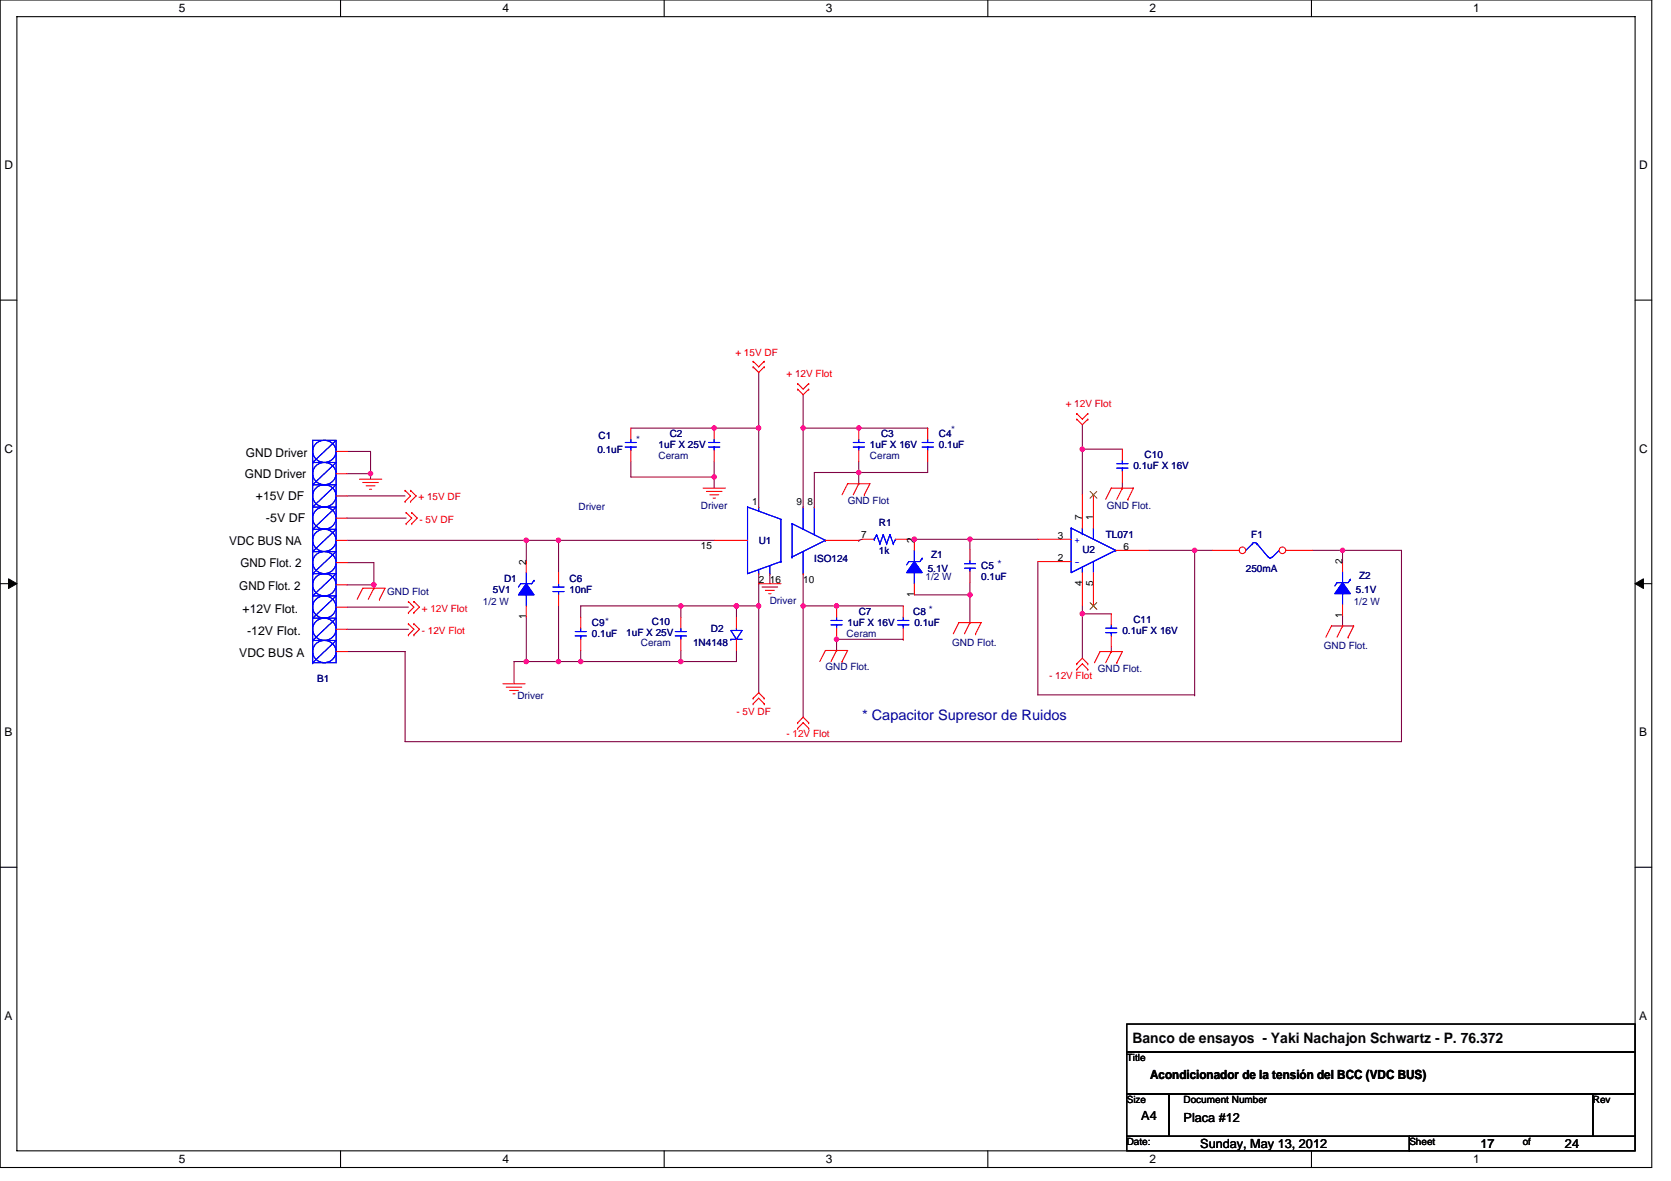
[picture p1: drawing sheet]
<svg xmlns="http://www.w3.org/2000/svg" width="297mm" height="210mm" viewBox="0 0 297 210" stroke-linecap="round" stroke-linejoin="round" font-family="sans-serif">
<path d="M0 0h293.6v207.6h-293.6zM3 3h287.7v201.6h-287.7z" fill="none" stroke="#000" stroke-width=".19"/>
<g fill="#fff">
<path d="M31.8 .3h1.2v2.4h-1.2z"/>
<path d="M31.8 204.9h1.2v2.4h-1.2z"/>
</g>
<path d="M60.5 0v3M60.5 204.6v3" fill="none" stroke="#000" stroke-width=".19"/>
<g fill="#fff">
<path d="M89.3 .3h1.2v2.4h-1.2z"/>
<path d="M89.3 204.9h1.2v2.4h-1.2z"/>
</g>
<path d="M118.1 0v3M118.1 204.6v3" fill="none" stroke="#000" stroke-width=".19"/>
<g fill="#fff">
<path d="M146.8 .3h1.2v2.4h-1.2z"/>
<path d="M146.8 204.9h1.2v2.4h-1.2z"/>
</g>
<path d="M175.6 0v3M175.6 204.6v3" fill="none" stroke="#000" stroke-width=".19"/>
<g fill="#fff">
<path d="M204.4 .3h1.1v2.4h-1.1z"/>
<path d="M204.4 204.9h1.1v2.4h-1.1z"/>
</g>
<path d="M233.1 0v3M233.1 204.6v3" fill="none" stroke="#000" stroke-width=".19"/>
<g fill="#fff">
<path d="M261.9 .3h1.2v2.4h-1.2z"/>
<path d="M261.9 204.9h1.2v2.4h-1.2z"/>
<path d="M.8 28.2h1.5v2.3h-1.5z"/>
<path d="M291.4 28.2h1.5v2.3h-1.5z"/>
<path d="M.8 78.5h1.5v2.4h-1.5z"/>
<path d="M291.4 78.5h1.5v2.4h-1.5z"/>
</g>
<path d="M0 53.4h3M290.7 53.4h2.9" fill="none" stroke="#000" stroke-width=".19"/>
<g fill="#fff">
<path d="M.8 129h1.4v2.3h-1.4z"/>
<path d="M291.4 129h1.4v2.3h-1.4z"/>
</g>
<path d="M0 103.8h3M290.7 103.8h2.9" fill="none" stroke="#000" stroke-width=".19"/>
<path d="M1.5 102.9l1.5 .9-1.5 .8zM290.7 103.8l1.4-.9v1.7z" fill="#000" stroke="#000" stroke-width=".18"/>
<g fill="#fff">
<path d="M.7 179.4h1.5v2.4h-1.5z"/>
<path d="M291.4 179.4h1.4v2.4h-1.4z"/>
</g>
<path d="M0 154.2h3M290.7 154.2h2.9M200.3 194.5h7.5v7.5h-7.5zM200.3 182.1h90.4v4.9h-90.4zM200.3 187h90.4v7.5h-90.4zM207.8 194.5h75.3v7.5h-75.3zM283.1 194.5h7.6v7.5h-7.6zM200.3 202h50.2v2.6h-50.2zM250.5 202h40.2v2.6h-40.2z" fill="none" stroke="#000" stroke-width=".19"/>
<g fill="none" stroke="#800040" stroke-width=".19">
<path d="M112.1 76.1h14.9M127 76.1h7.9M127 76.1h.1M134.9 76.1h.1M134.9 76.1v14M134.9 66.2v9.9M142.8 70.2v5.9M142.8 76.1v14M142.8 76.1h22.1M152.7 76.1h.1M164.9 76.1h.1M192.4 79.9v8.1"/>
<path d="M192.4 79.9h7.1M192.4 79.9h.1M192.4 75.5v4.4M61.7 92.1h10.5M61.7 88.2h10.3M61.7 80.3h4.2v3.9M61.7 84.2h4.2M61.7 96.1h37.6M65.9 84.2v1M65.9 84.2h.1M93.6 96.1h.1M93.6 96.1v3.7"/>
<path d="M99.3 96.1h27.7M99.3 96.1v5.7M99.3 96.1h.1M112.1 82v2.8h14.9M127 84.8h.1M127 84.8v2M127 82v2.8M152.7 82v2M152.7 84h-7.9v6.1M152.7 96.1h.1M152.7 84h.1M152.7 84v2"/>
<path d="M153.2 95.9l-.5 .2M161.2 95.9h11.2M162.5 95.9h.1M164.9 82v2h-12.2M172.4 95.9v1.8M172.4 95.9h.1M172.4 95.9h12.1M184.5 99.8v23.7h27.9M199.5 85.8v1M204.3 97.9h8.1M212.4 97.9h3.1M212.4 97.9v25.6"/>
<path d="M233.3 97.9h5.4M238.7 97.9h10.4v34h-177.1v-16.1h-10.3M238.7 97.9h.1M238.7 97.9v1.7M61.7 111.9h10.9M61.7 107.9h10.9M61.7 104h4.8M61.7 100h4.8v4M66.5 104h.2M66.5 104v.6M66.5 104h.1M93.6 117.6h-2.2v4"/>
<path d="M93.6 109.7v7.9M93.6 117.6h27.4M99.3 117.6h.1M99.3 107.7v9.9M103.2 117.6h.1M103.2 115.7v1.9M121 115.7v1.9M121 107.7h.1M121 107.7v2M121 117.6h.1M130.9 115.7v1.9h-9.9M130.9 107.7v2"/>
<path d="M130.9 107.7h.1M134.9 107.7h-31.7v2M134.9 102v5.7M134.9 107.7h.1M134.9 107.7v15.5M136.8 102v1.8M142.8 107.7h.1M142.8 107.7v19.8M142.8 102v5.7M142.8 107.7h5.9M148.7 107.7h11.9M148.7 107.7h.1"/>
<path d="M160.6 113.7h-11.9v2M160.6 113.7h.1M162.5 105.8h9.9M172.4 105.8v4.9M172.4 105.8h.1M172.4 103.6v2.2M192.4 109.1v7.9M192.4 109.1h.1M192.4 109.1h5.1M192.4 107.7v1.4M197.5 115.1v.7M238.7 109.5v1.8"/>
<path d="M212.4 123.5h.1"/>
</g>
<g fill="#f0f" stroke="#f0f" stroke-width=".19">
<circle cx="127" cy="84.8" r=".38"/>
<circle cx="162.5" cy="95.9" r=".38"/>
<circle cx="172.4" cy="95.9" r=".38"/>
<circle cx="212.4" cy="97.9" r=".39"/>
<circle cx="238.7" cy="97.9" r=".38"/>
<circle cx="93.5" cy="117.6" r=".38"/>
<circle cx="99.3" cy="117.6" r=".38"/>
<circle cx="134.9" cy="76.1" r=".38"/>
<circle cx="142.8" cy="107.7" r=".38"/>
<circle cx="192.4" cy="109.1" r=".38"/>
<circle cx="172.4" cy="105.7" r=".38"/>
<circle cx="103.2" cy="117.6" r=".38"/>
<circle cx="152.7" cy="76.1" r=".38"/>
<circle cx="130.9" cy="107.7" r=".39"/>
<circle cx="134.9" cy="107.7" r=".38"/>
<circle cx="65.9" cy="84.2" r=".39"/>
<circle cx="121" cy="107.7" r=".39"/>
<circle cx="152.7" cy="84" r=".38"/>
<circle cx="142.8" cy="76.1" r=".38"/>
<circle cx="66.5" cy="104" r=".39"/>
<circle cx="127" cy="76.1" r=".38"/>
<circle cx="121" cy="117.6" r=".39"/>
<circle cx="192.4" cy="79.9" r=".38"/>
<circle cx="148.7" cy="113.7" r=".38"/>
<circle cx="93.5" cy="96.1" r=".39"/>
<circle cx="148.7" cy="107.7" r=".38"/>
<circle cx="99.3" cy="96.1" r=".39"/>
</g>
<g fill="none" stroke="#f00" stroke-width=".19">
<path d="M127 76.1v2M133.9 65.2h.1M133.9 64.2h.1M133.9 65.2l1 1 .9-1M133.9 64.2l1 1 .9-1M135.8 65.2h.1M135.8 64.2h.1M141.8 69.2h.1M141.8 68.2h.1M141.8 69.2l1 1 1-1M141.8 68.2l1 1 1-1M143.8 69.2h.1"/>
<path d="M143.8 68.2h.1M152.7 76.1v2M164.9 76.1v2M191.4 74.5h.1M191.4 73.5h.1M191.4 74.5l1 1 1-1M191.4 73.5l1 1 1-1M193.4 74.5h.1M193.4 73.5h.1M63.9 85.2h4M64.5 85.8h2.8M65.1 86.4h1.6"/>
<path d="M65.7 87h.4M72 89.2h.1M72 87.2h.1M72 87.2l1 1-1 1M72.2 93.1h.1M72.2 91.1h.1M72.2 91.1l1 1-1 1M73 89.2h.1M73 87.2h.1M73 87.2l1 1-1 1M73.2 93.1h.1M73.2 91.1h.1"/>
<path d="M73.2 91.1l1 1-1 1M125 86.8h3.9M125.6 87.4h2.8M126.2 88h1.6M126.8 88.6h.4M127 96.1h5.9M127 80.1v1.9M134.9 90.1h.1M142.8 90.1h.1M144.8 90.1h.1M146.7 96.1h6M149.7 88l1-2h3.9l-1 2"/>
<path d="M152.7 86h.1M152.7 86l-1 2M152.7 80.1v1.9M153.6 88h.1M164.9 80.1v1.9M184.5 95.9h5.9M184.5 99.8h5.9M192.4 88v5.9M194.4 88v5.9M196.6 88.8l.9-2h4l-1 2M198.3 97.9h6M199.5 86.8h.1"/>
<path d="M199.5 86.8l-1 2M200.5 88.8h.1M63.5 106.6l1-2h3.9l-.9 2M66.5 104.6h.1M66.5 104.6l-1 2M67.5 106.6h.1M72.6 108.9h.1M72.6 107h.1M72.6 112.9h.1M72.6 110.9h.1M72.6 107l1 .9-1 1M72.6 110.9l1 1-1 1"/>
<path d="M73.6 108.9h.1M73.6 107h.1M73.6 112.9h.1M73.6 110.9h.1M73.6 107l1 .9-1 1M73.6 110.9l1 1-1 1M99.3 101.8v2M99.3 105.8v1.9M103.2 109.7v2M103.2 113.7v2M134.9 103.8h3.9M134.9 102h.1"/>
<path d="M135.5 104.4h2.7M136.1 105h1.5M136.6 105.6h.5M136.8 102h.1M142.8 102h.1M145.7 117.6l1-1.9h4l-1 1.9M148.7 115.7h.1M148.7 115.7l-1 1.9M149.7 117.6h.1M169.5 112.7l1-2h3.9l-1 2M172.4 110.7h.1M172.4 110.7l-1 2"/>
<path d="M173.4 112.7h.1M191.4 118h.1M191.4 119h.1M191.4 118l1-1 1 1M191.4 119l1-1 1 1M192.4 101.8v5.9M193.4 118h.1M193.4 119h.1M194.4 101.8v5.9M194.6 117.8l1-2h3.9l-1 2M197.5 115.8h.1M197.5 115.8l-.9 2"/>
<path d="M198.5 117.8h.1M235.7 113.3l1-2h3.9l-1 2M238.7 111.3h.1M238.7 111.3l-1 2M239.6 113.3h.1M89.4 121.6h3.9M90 122.2h2.7M90.6 122.8h1.6M91.2 123.4h.4M133.9 124.1h.1M133.9 125.1h.1M133.9 124.1l1-.9 .9 .9"/>
<path d="M133.9 125.1l1-1 .9 1M135.8 124.1h.1M135.8 125.1h.1M141.8 128.5h.1M141.8 129.5h.1M141.8 128.5l1-1 1 1M141.8 129.5l1-1 1 1M143.8 128.5h.1M143.8 129.5h.1"/>
</g>
<g fill="none" stroke="#00f" stroke-width=".19">
<path d="M126 79.5h1.9M126 78.7h1.9M127 78.1v.6M127 79.5h.1M127 79.5v.6M151.7 79.5h1.9M151.7 78.7h1.9M152.7 78.1v.6M152.7 79.5h.1M152.7 79.5v.6M163.9 79.5h2M163.9 78.7h2"/>
<path d="M164.9 78.1v.6M164.9 79.5h.1M164.9 79.5v.6M132.9 90.1v11.9l5.9-2.2M132.9 90.1l5.9 2.2v7.5M132.9 90.1h.1M134.9 90.1v.8M138.8 99.8h.1M140.8 99h.1M142.8 90.1v4M142.8 98.1v3.9M144.8 90.1v5"/>
<path d="M146.7 96.1l-5.9-3v5.9M146.7 96.1h.1M146.7 96.1l-5.9 2.9M190.4 93.9v7.9l7.9-3.9M190.4 93.9h.1M190.4 93.9l7.9 4M192.4 94.9h.1M192.4 93.9v1M194.4 99.8v2M194.4 93.9v2M198.3 97.9h.1M222.6 96.6l.4-.1 .4 .1"/>
<path d="M222.6 96.7h.1M222.6 96.7l-1.1 1.2M223.4 96.7h.1M223.4 96.7l2 2.3M225.4 99l.4 .2 .3-.2M227.4 97.9h.1M227.4 97.9l-1.2 1.1M98.3 105.2h2M98.3 104.4h2M99.3 103.8v.6M99.3 105.2h.1M99.3 105.2v.6"/>
<path d="M102.3 113.1h1.9M102.3 112.3h1.9M103.2 111.7v.6M103.2 113.1h.1M103.2 113.1v.6M134.9 101.2v.8M136.8 102h.1M136.8 100.6v1.4M192.4 100.8v1"/>
</g>
<path d="M193.8 87.4l1.2 1.2M195 87.4l-1.2 1.2M193.8 107.1l1.2 1.3M195 107.1l-1.2 1.3" fill="none" stroke="#804000" stroke-width=".18"/>
<circle cx="220.9" cy="97.8" r=".58" fill="#fff" stroke="#f00" stroke-width=".19"/>
<path d="M215.5 97.9h4.8" fill="none" stroke="#f00" stroke-width=".19"/>
<circle cx="228" cy="97.8" r=".58" fill="#fff" stroke="#f00" stroke-width=".19"/>
<g fill="none" stroke="#f00" stroke-width=".19">
<path d="M112.1 76.1v2M199.5 79.9v2M59.8 96.1h1.9M59.8 92.1h1.9M59.8 88.2h1.9M59.8 84.2h1.9M59.8 80.3h1.9M93.6 99.8v2M112.1 80.1v1.9M153.2 95.9h2M159.2 95.9h2M162.5 95.9v2"/>
<path d="M172.4 97.7v1.9M199.5 83.8v2M228.6 97.9h4.7M238.7 99.6v2M59.8 115.8h1.9M59.8 111.9h1.9M59.8 107.9h1.9M59.8 104h1.9M59.8 100h1.9M93.6 107.7v2M121 109.7v2M121 113.7v2"/>
<path d="M130.9 109.7v2M130.9 113.7v2M148.7 107.7v2M148.7 111.7v2M160.6 107.7v2M160.6 111.7v2M162.5 103.8v2M172.4 101.6v2M197.5 109.1v2M197.5 113.1v2M238.7 107.5v2"/>
</g>
<g fill="none" stroke="#00f" stroke-width=".19">
<path d="M55.6 78.3h4.2v19.8h-4.2zM56.2 78.9a2.01 2.01 0 0 1 3 .1 2.01 2.01 0 0 1-.5 2.9 2 2 0 0 1-2.6-.4 2 2 0 0 1 .1-2.6zM59.8 78.3l-4.2 3.9M111.1 79.5h2M111.1 78.7h2M112.1 78.1v.6M112.1 79.5h.1M112.1 79.5v.6M55.6 98.1h4.2v19.7h-4.2zM55.6 94.1h4.2l-4.2 4M55.6 90.1h4.2l-4.2 4M55.6 86.2h4.2l-4.2 3.9"/>
<path d="M55.6 82.2h4.2l-4.2 4M55.6 98.1h.1M55.6 94.1h.1M55.6 90.1h.1M55.6 86.2h.1M55.6 82.2h.1M56.2 94.7a2.01 2.01 0 0 1 3 .1 2.01 2.01 0 0 1-.5 3 2.01 2.01 0 0 1-2.6-.5 2.01 2.01 0 0 1 .1-2.6zM56.2 90.7a2.01 2.01 0 0 1 3 .1 2.01 2.01 0 0 1-.5 3 2.01 2.01 0 0 1-2.6-.4 2.01 2.01 0 0 1 .1-2.7zM56.2 86.8a2.01 2.01 0 0 1 3 .1 2.01 2.01 0 0 1-.5 3 2.01 2.01 0 0 1-2.6-.5 2.01 2.01 0 0 1 .1-2.6zM56.2 82.8a2.01 2.01 0 0 1 3 .1 2.01 2.01 0 0 1-.5 3 2.01 2.01 0 0 1-2.6-.4 2.01 2.01 0 0 1 .1-2.7zM56.2 98.6a2.01 2.01 0 0 1 3 .1 2.01 2.01 0 0 1-.5 3 2 2 0 0 1-2.6-.4 2 2 0 0 1 .1-2.7zM59.8 98.1l-4.2 3.9"/>
<path d="M155.2 95.9h.2M155.4 95.9h.1M155.8 95.1h.1M155.8 95.1l-.4 .8M155.8 95.1l.6 1.6M156.4 96.7h.1M157 95.1h.1M157 95.1l-.6 1.6M157 95.1l.6 1.6M157.6 96.7h.1M158.2 95.1h.1M158.2 95.1l-.6 1.6"/>
<path d="M158.2 95.1l.6 1.6M158.8 96.7h.1M159.2 95.9h.1M159.2 95.9l-.4 .8M162.5 97.9v1.9M163.9 99.3l-.4 .5h-1.9l-.4 .6M163.9 99.3h.1M172.4 99.6v.6M198.5 83.2h2M198.5 82.4h2M199.5 81.9v.5M199.5 83.2h.1"/>
<path d="M199.5 83.2v.6M55.6 113.9h4.2l-4.2 3.9M55.6 109.9h4.2l-4.2 4M55.6 106h4.2l-4.2 3.9M55.6 102h4.2l-4.2 4M55.6 117.8h.1M55.6 113.9h.1M55.6 109.9h.1M55.6 106h.1M55.6 102h.1M56.2 114.4a2.01 2.01 0 0 1 3 .2 2.01 2.01 0 0 1-.5 2.9 2.01 2.01 0 0 1-2.6-.4 2.01 2.01 0 0 1 .1-2.7zM56.2 110.5a2.01 2.01 0 0 1 3 .1 2.01 2.01 0 0 1-.5 3 2.01 2.01 0 0 1-2.6-.4 2.01 2.01 0 0 1 .1-2.7z"/>
<path d="M56.2 106.5a2.01 2.01 0 0 1 3 .1 2.01 2.01 0 0 1-.5 3 2.01 2.01 0 0 1-2.6-.4 2.01 2.01 0 0 1 .1-2.7zM56.2 102.6a2.01 2.01 0 0 1 3 .1 2.01 2.01 0 0 1-.5 3 2.01 2.01 0 0 1-2.6-.5 2.01 2.01 0 0 1 .1-2.6zM93.6 105.8v1.9M93.6 101.8v2M94.9 103.2l-.4 .6h-1.9l-.4 .6M94.9 103.2h.1M120 113.1h2M120 112.3h2M121 111.7v.6M121 113.1h.1M121 113.1v.6M129.9 112.1h2l-1 1.6z"/>
<path d="M129.9 113.7h.1M129.9 113.7h2M130.9 111.7v.4M147.7 111.1h2M147.7 110.3h2M148.7 109.7v.6M148.7 111.1h.1M148.7 111.1v.6M159.6 111.1h2M159.6 110.3h2M160.6 109.7v.6M160.6 111.1h.1"/>
<path d="M160.6 111.1v.6M162.5 101.8v2M171.4 101h2M171.4 100.2h2M172.4 101h.1M172.4 101v.6M196.6 112.5h1.9M196.6 111.7h1.9M197.5 111.1v.6M197.5 112.5h.1M197.5 112.5v.6M238.7 105.6v1.9"/>
<path d="M238.7 101.6v2M240 103l-.4 .6h-1.9l-.4 .6M240 103h.1"/>
</g>
<g fill="#00f" stroke="#00f" stroke-width=".19">
<path d="M238.7 103.6l1.3 2h-2.7z" fill-rule="evenodd"/>
<path d="M238.7 103.6l1.3 2h-2.7z" fill-rule="evenodd"/>
<path d="M162.5 99.8l1.4 2h-2.7z" fill-rule="evenodd"/>
<path d="M162.5 99.8l1.4 2h-2.7z" fill-rule="evenodd"/>
<path d="M93.6 103.8l1.3 2h-2.7z" fill-rule="evenodd"/>
<path d="M93.6 103.8l1.3 2h-2.7z" fill-rule="evenodd"/>
</g>
<g fill="#f0f" stroke="#f0f" stroke-width=".19">
<circle cx="127" cy="84.8" r=".38"/>
<circle cx="162.5" cy="95.9" r=".38"/>
<circle cx="172.4" cy="95.9" r=".38"/>
<circle cx="212.4" cy="97.9" r=".39"/>
<circle cx="238.7" cy="97.9" r=".38"/>
<circle cx="93.5" cy="117.6" r=".38"/>
<circle cx="99.3" cy="117.6" r=".38"/>
<circle cx="134.9" cy="76.1" r=".38"/>
<circle cx="142.8" cy="107.7" r=".38"/>
<circle cx="192.4" cy="109.1" r=".38"/>
<circle cx="172.4" cy="105.7" r=".38"/>
<circle cx="103.2" cy="117.6" r=".38"/>
<circle cx="152.7" cy="76.1" r=".38"/>
<circle cx="130.9" cy="107.7" r=".39"/>
<circle cx="134.9" cy="107.7" r=".38"/>
<circle cx="65.9" cy="84.2" r=".39"/>
<circle cx="121" cy="107.7" r=".39"/>
<circle cx="152.7" cy="84" r=".38"/>
<circle cx="142.8" cy="76.1" r=".38"/>
<circle cx="66.5" cy="104" r=".39"/>
<circle cx="127" cy="76.1" r=".38"/>
<circle cx="121" cy="117.6" r=".39"/>
<circle cx="192.4" cy="79.9" r=".38"/>
<circle cx="148.7" cy="113.7" r=".38"/>
<circle cx="93.5" cy="96.1" r=".39"/>
<circle cx="148.7" cy="107.7" r=".38"/>
<circle cx="99.3" cy="96.1" r=".39"/>
</g>
<text font-size="2.6" fill="#0000a0" x="153.2" y="128">* Capacitor Supresor de Ruidos</text>
<text font-size="2.6" x="201.3" y="185.5">Banco de ensayos - Yaki Nachajon Schwartz - P. 76.372</text>
<g font-size="2.2">
<text x="43.7" y="81.2">GND Driver</text>
<text x="43.5" y="85">GND Driver</text>
<text x="45.5" y="88.9">+15V DF</text>
<text x="47.3" y="92.9">-5V DF</text>
<text x="40.8" y="96.8">VDC BUS NA</text>
<text x="42.7" y="100.8">GND Flot. 2</text>
<text x="42.5" y="104.9">GND Flot. 2</text>
<text x="43.1" y="108.9">+12V Flot.</text>
<text x="43.9" y="112.9">-12V Flot.</text>
<text x="42.5" y="116.8">VDC BUS A</text>
<text x="204.4" y="191.9">Acondicionador de la tensión del BCC (VDC BUS)</text>
<text x="202.9" y="199.1">A4</text>
<text x="210.4" y="199.5">Placa #12</text>
<text x="213.4" y="204.1">Sunday, May 13, 2012</text>
<text x="263.2" y="204.1">17</text>
<text x="278.2" y="204.1">24</text>
</g>
<g font-size="2.1">
<text x="31.8" y="2.2">5</text>
<text x="89.3" y="2.2">4</text>
<text x="146.8" y="2.2">3</text>
<text x="204.4" y="2.2">2</text>
<text x="261.9" y="2.2">1</text>
<text x=".8" y="30.1">D</text>
<text x="291.4" y="30.1">D</text>
<text x=".8" y="80.5">C</text>
<text x="291.4" y="80.5">C</text>
<text x=".8" y="130.9">B</text>
<text x="291.4" y="130.9">B</text>
<text x=".8" y="181.3">A</text>
<text x="291.4" y="181.3">A</text>
<text x="31.8" y="206.8">5</text>
<text x="89.3" y="206.8">4</text>
<text x="146.8" y="206.8">3</text>
<text x="204.4" y="206.8">2</text>
<text x="261.9" y="206.8">1</text>
</g>
<g font-size="1.8" fill="#f00">
<text x="130.7" y="63.3">+ 15V DF</text>
<text x="139.8" y="67">+ 12V Flot</text>
<text x="189.4" y="72.4">+ 12V Flot</text>
<text x="74.4" y="89">+ 15V DF</text>
<text x="74.6" y="92.9">- 5V DF</text>
<text x="75" y="108.7">+ 12V Flot</text>
<text x="75" y="112.7">- 12V Flot</text>
<text x="186.5" y="120.8">- 12V Flot</text>
<text x="130.9" y="127.1">- 5V DF</text>
<text x="139.8" y="131.1">- 12V Flot</text>
</g>
<g font-size="1.8" fill="#000080">
<text x="119.1" y="77.7">C2</text>
<text x="156.6" y="77.7">C3</text>
<text x="166.9" y="77.7">C4</text>
<text x="169.1" y="76.9">*</text>
<text x="106.2" y="80.5">0.1uF</text>
<text x="106.4" y="78.1">C1</text>
<text x="113.1" y="78.7">*</text>
<text x="117.1" y="79.7">1uF X 25V</text>
<text x="117.1" y="81.7">Ceram</text>
<text x="154.6" y="81.7">Ceram</text>
<text x="154.6" y="79.7">1uF X 16V</text>
<text x="166.9" y="79.7">0.1uF</text>
<text x="201.5" y="83.4">0.1uF X 16V</text>
<text x="203.5" y="81.4">C10</text>
<text x="150.7" y="89.6">GND Flot</text>
<text x="102.8" y="90.7">Driver</text>
<text x="124.6" y="90.6">Driver</text>
<text x="156.2" y="93.5">R1</text>
<text x="196.6" y="95.7">TL071</text>
<text x="196.7" y="90.6">GND Flot.</text>
<text x="222.4" y="95.7">F1</text>
<text x="134.9" y="96.7">U1</text>
<text x="144.8" y="99.8">ISO124</text>
<text x="156.2" y="98.5">1k</text>
<text x="164.9" y="101.6">5.1V</text>
<text x="165.5" y="99.3">Z1</text>
<text x="174.4" y="101.2">C5</text>
<text x="192.4" y="98.3">U2</text>
<text x="221.5" y="101.6">250mA</text>
<text x="68.8" y="105.8">GND Flot</text>
<text x="85.8" y="107.5">1/2 W</text>
<text x="87.6" y="105.4">5V1</text>
<text x="89.6" y="103.4">D1</text>
<text x="101.3" y="103.4">C6</text>
<text x="101.3" y="105.4">10nF</text>
<text x="136.8" y="107.4">Driver</text>
<text x="164.5" y="103.2">1/2 W</text>
<text x="174.4" y="103.2">0.1uF</text>
<text x="240.6" y="107.5">1/2 W</text>
<text x="241" y="105.4">5.1V</text>
<text x="241.6" y="103">Z2</text>
<text x="105.2" y="111.3">C9*</text>
<text x="105.2" y="113.3">0.1uF</text>
<text x="111.3" y="113.1">1uF X 25V</text>
<text x="115.9" y="111.1">C10</text>
<text x="126.4" y="112.3">D2</text>
<text x="150.5" y="113.3">Ceram</text>
<text x="150.7" y="111.3">1uF X 16V</text>
<text x="152.7" y="109.3">C7</text>
<text x="162.3" y="109.3">C8 *</text>
<text x="162.5" y="111.3">0.1uF</text>
<text x="199.5" y="112.7">0.1uF X 16V</text>
<text x="201.5" y="110.7">C11</text>
<text x="113.9" y="114.9">Ceram</text>
<text x="123.2" y="114.9">1N4148</text>
<text x="146.7" y="119.2">GND Flot.</text>
<text x="169.3" y="114.9">GND Flot.</text>
<text x="195.2" y="119.4">GND Flot.</text>
<text x="235.3" y="115.5">GND Flot.</text>
<text x="56.4" y="121.2">B1</text>
<text x="92" y="124.4">Driver</text>
</g>
<g font-size="1.8">
<text x="133.7" y="89.8">1</text>
<text x="141.6" y="89.8">9</text>
<text x="143.6" y="89.8">8</text>
<text x="153.1" y="95.7">7</text>
<text x="188" y="95.9">3</text>
<text x="192.4" y="92.5" transform="rotate(-90 192.4 92.5)">7</text>
<text x="194.3" y="92.5" transform="rotate(-90 194.3 92.5)">1</text>
<text x="93.5" y="100.4" transform="rotate(-90 93.5 100.4)">2</text>
<text x="124.6" y="97.7">15</text>
<text x="162.5" y="96.5" transform="rotate(-90 162.5 96.5)">2</text>
<text x="188" y="99.8">2</text>
<text x="199.7" y="97.8">6</text>
<text x="238.6" y="100.2" transform="rotate(-90 238.6 100.2)">2</text>
<text x="134.9" y="103.6">2</text>
<text x="136.8" y="103.6">16</text>
<text x="142.8" y="103.6">10</text>
<text x="162.5" y="106.2" transform="rotate(-90 162.5 106.2)">1</text>
<text x="192.4" y="104.2" transform="rotate(-90 192.4 104.2)">4</text>
<text x="194.3" y="104.2" transform="rotate(-90 194.3 104.2)">5</text>
<text x="93.5" y="110.1" transform="rotate(-90 93.5 110.1)">1</text>
<text x="238.6" y="109.9" transform="rotate(-90 238.6 109.9)">1</text>
<text x="200.3" y="188.6">Title</text>
<text x="200.3" y="196.1">Size</text>
<text x="210.4" y="196.1">Document Number</text>
<text x="283.1" y="196.1">Rev</text>
<text x="200.3" y="203.6">Date:</text>
<text x="250.5" y="203.6">Sheet</text>
<text x="270.7" y="203.6">of</text>
</g>
<text font-size="1.8" fill="#0000a0" x="177.2" y="100.6">*</text>
<g font-size="1.8" fill="#00f">
<text x="191" y="96.5">+</text>
<text x="191" y="100.4">-</text>
</g>
</svg>
